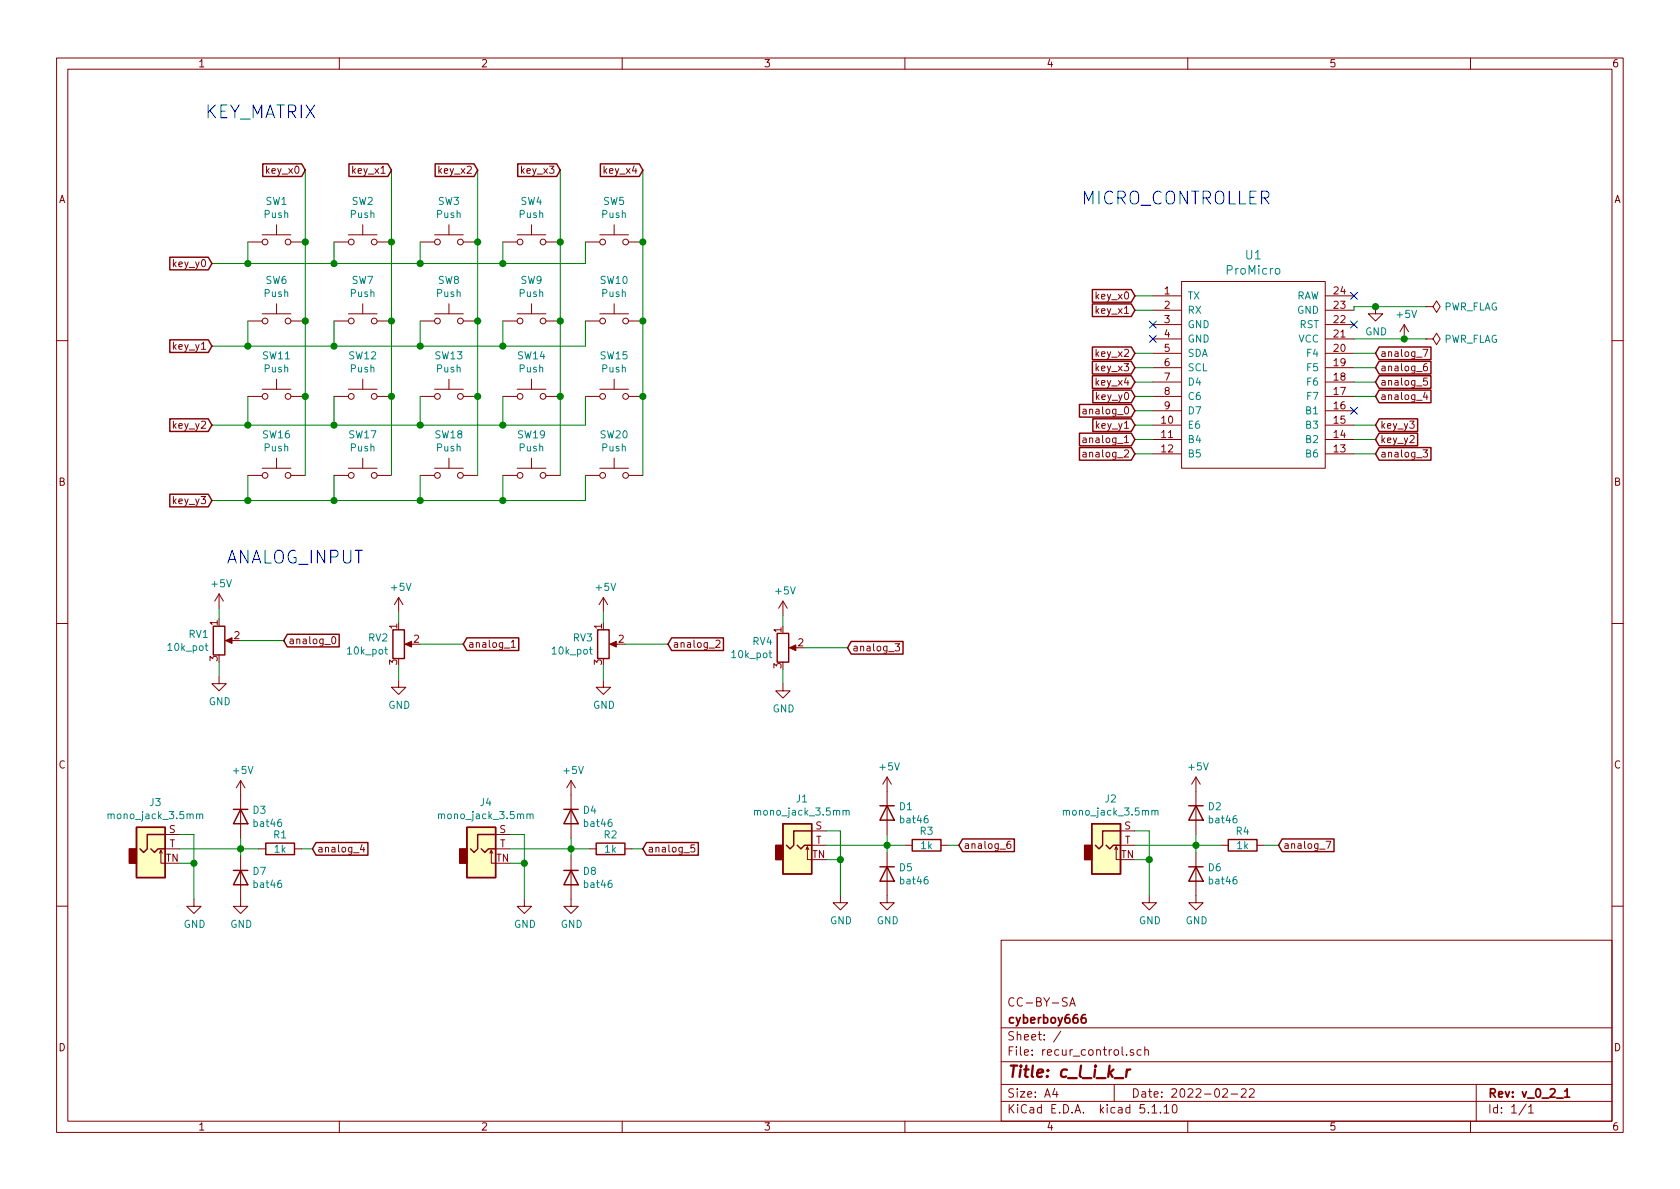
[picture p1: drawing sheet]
<svg xmlns="http://www.w3.org/2000/svg" width="297mm" height="210mm" viewBox="0 0 297 210" stroke-linecap="round" stroke-linejoin="round" font-family="sans-serif">
<g fill="none" stroke="#840000" stroke-width=".18">
<path d="M10 10.3h277v189.9h-277zM12 12.2h273v186.1h-273zM60 10.3v1.9M110 10.3v1.9M160 10.3v1.9M210 10.3v1.9M260 10.3v1.9M48.9 39.7v1.8M64.1 39.7v1.8M79.4 39.7v1.8M94 39.7v1.8M108.6 39.7v1.8"/>
<path d="M43.8 56.8h2.6M43.8 42.8h2.6M46.4 55.5h5M46.4 41.5h5M48.9 53.7v1.8M51.4 56.8h2.6M51.4 42.8h2.6M59.1 56.8h2.5M59.1 42.8h2.5M61.6 55.5h5.1M61.6 41.5h5.1M64.1 53.7v1.8"/>
<path d="M66.7 56.8h2.5M66.7 42.8h2.5M74.3 56.8h2.5M74.3 42.8h2.5M76.8 55.5h5.1M76.8 41.5h5.1M79.4 53.7v1.8M81.9 56.8h2.6M81.9 42.8h2.6M88.9 56.8h2.5M88.9 42.8h2.5M91.4 55.5h5.1"/>
<path d="M91.4 41.5h5.1M94 53.7v1.8M96.5 56.8h2.6M96.5 42.8h2.6M103.5 56.8h2.5M103.5 42.8h2.5M106 55.5h5.1M106 41.5h5.1M108.6 53.7v1.8M111.1 56.8h2.6M111.1 42.8h2.6M203.8 52.3h5.1"/>
<path d="M203.8 54.9h5.1M203.8 59.9h5.1M203.8 57.4h5.1M208.9 49.8h25.4v33h-25.4zM234.3 52.3h5.1M234.3 54.9h5.1M234.3 59.9h5.1M234.3 57.4h5.1M243.2 54.2v1.3h1.3l-1.3 1.3-1.3-1.3h1.3M248.3 57.4l-.8 1.3M248.3 57.4v2.5M248.3 57.4l.7 1.3"/>
<path d="M252.1 59.9h1.3l.6-1 .6 1-.6 1.1-.6-1.1M252.1 59.9h.1M252.1 54.2h1.3l.6-1 .6 1-.6 1-.6-1M252.1 54.2h.1M10 60.2h2M43.8 70.1h2.6M46.4 68.8h5M48.9 67.1v1.7M51.4 70.1h2.6M59.1 70.1h2.5M61.6 68.8h5.1M64.1 67.1v1.7"/>
<path d="M66.7 70.1h2.5M74.3 70.1h2.5M76.8 68.8h5.1M79.4 67.1v1.7M81.9 70.1h2.6M88.9 70.1h2.5M91.4 68.8h5.1M94 67.1v1.7M96.5 70.1h2.6M103.5 70.1h2.5M106 68.8h5.1M108.6 67.1v1.7"/>
<path d="M111.1 70.1h2.6M191.5 72.4h.5v.8M191.5 77.5h.5v.8M192 72.7h-.4l-.2 .2 .1 .2h.5M192 77.7l-.4 .1-.2 .2 .1 .2h.5M203.8 70.1h5.1M203.8 75.2h5.1M203.8 77.7h5.1M203.8 72.6h5.1M203.8 67.6h5.1M203.8 65h5.1M203.8 62.5h5.1"/>
<path d="M234.3 70.1h5.1M234.3 75.2h5.1M234.3 77.7h5.1M234.3 72.6h5.1M234.3 67.6h5.1M234.3 65h5.1M234.3 62.5h5.1M251.6 79.5h.8l-.4 .5 .3 .2v.5l-.1 .1-.6-.1M251.6 61.8h.9l-.6 1.2M252 69.3l-.3 .9h.8M252.3 64.3l-.4 .1a.87 .87 0 0 0 0 1.2l.4-.1v-.6l-.4-.1-.2 .2M252.3 69.8v.9"/>
<path d="M252.3 66.8h-.6v.7l.2-.2 .4 .2v.5l-.1 .1-.5-.1M285 60.2h2M43.8 84.1h2.6M46.4 82.8h5M48.9 81v1.8M51.4 84.1h2.6M59.1 84.1h2.5M61.6 82.8h5.1M64.1 81v1.8M66.7 84.1h2.5M74.3 84.1h2.5M76.8 82.8h5.1"/>
<path d="M79.4 81v1.8M81.9 84.1h2.6M88.9 84.1h2.5M91.4 82.8h5.1M94 81v1.8M96.5 84.1h2.6M103.5 84.1h2.5M106 82.8h5.1M108.6 81v1.8M111.1 84.1h2.6M191.5 80h.5v.8M192 80.3h-.4l-.2 .2 .1 .3h.5"/>
<path d="M203.8 80.3h5.1M234.3 80.3h5.1M10 110.3h2M38.7 119.6v1.3h1.3l-1.3 1.3-1.2-1.3h1.2M38.7 105l-.7 1.3M38.7 105v2.6M38.7 105l.8 1.3M40.3 113.3h1M58.8 112.7l.1-.1a.67 .67 0 0 1 .5 .6 .67 .67 0 0 1-.5 .6l-.1-.1-.2-.3zM70.5 105.7l-.8 1.2M70.5 105.7v2.5M70.5 105.7l.7 1.2"/>
<path d="M72 113.9h1M90.4 113.6l.4-.4v1.3M90.4 114.5h.7M106.7 105.7l-.8 1.2M106.7 105.7v2.5M106.7 105.7l.7 1.2M108.2 113.9h1M126.6 113.3l.5-.1 .2 .4v.2l-.8 .7h.8M138.4 106.3l-.7 1.3M138.4 106.3v2.5M138.4 106.3l.8 1.3M140 114.5h1"/>
<path d="M158.3 113.8h.8l-.5 .5 .4 .1v.6l-.2 .1-.5-.1M285 110.3h2M42.5 138v10.2M42.5 138l-.7 1.3M42.5 138l.8 1.3M70.5 120.3v1.2h1.3l-1.3 1.3-1.3-1.3h1.3M101 138v10.2M101 138l-.8 1.3M101 138l.7 1.3M106.7 120.3v1.2h1.2l-1.2 1.3-1.3-1.3h1.3M138.4 120.9v1.3h1.3l-1.3 1.2-1.2-1.2h1.2M156.8 137.4v10.2"/>
<path d="M156.8 137.4l-.7 1.3M156.8 137.4l.8 1.3M211.5 137.4v10.2M211.5 137.4l-.8 1.3M211.5 137.4l.7 1.3M28.2 150.9l.2-.5v2.2h.8M28.4 150.4l.3 .5M29.2 147.6h2.5M29.2 150.1h2.5M34.3 159v1.3h1.3l-1.3 1.2-1.3-1.2h1.3M42.5 151.4v8.9h1.3l-1.3 1.2-1.2-1.2h1.2M45.7 150.1h1.3"/>
<path d="M52.1 150.1h1.2M64 149.3l-.3 .9h.8M64.3 149.8v.9M86.6 150.9l.3-.5v2.2h.7M86.9 150.4l.2 .5M87.6 147.6h2.6M87.6 150.1h2.6M92.7 159v1.3h1.3l-1.3 1.2-1.3-1.2h1.3M101 151.4v8.9h1.2l-1.2 1.2-1.3-1.2h1.3M104.1 150.1h1.3M110.5 150.1h1.3M122.8 149.4h-.6l-.1 .6 .2-.1 .5 .1v.5l-.2 .2-.5-.2"/>
<path d="M142.5 150.2l.2-.5v2.3h.8M142.7 149.7l.3 .5M143.5 146.9h2.5M143.5 149.5h2.5M148.6 158.4v1.2h1.3l-1.3 1.3-1.3-1.3h1.3M156.8 150.7v8.9h1.3l-1.3 1.3-1.2-1.3h1.2M160 149.5h1.3M166.4 149.5h1.2M178.6 148.8h-.3a.87 .87 0 0 0 0 1.2l.4-.1v-.5l-.4-.2-.3 .3M197.1 150.2l.3-.5v2.3h.7M197.4 149.7l.2 .5M198.1 146.9h2.6"/>
<path d="M198.1 149.5h2.6M203.2 158.4v1.2h1.3l-1.3 1.3-1.3-1.3h1.3M211.5 150.7v8.9h1.2l-1.2 1.3-1.3-1.3h1.3M215.9 149.5h1.3M222.2 149.5h1.3M234.5 148.8h.8l-.5 1.2M10 160.2h2M177 166.3h108v32h-108zM188.7 176.5l-.6-.1-.3 .3 .1 .3 .7 .3 .1 .2-.1 .3a.62 .62 0 0 1-.8 0M189.1 177.9l.5-1.5 .5 1.5M189.3 177.5h.7M285 160.2h2"/>
<path d="M60 198.3v1.9M110 198.3v1.9M160 198.3v1.9M177 194.8h108M177 191.8h108M177 187.8h108M177 181.8h108M186.5 192.5l-.4 1h1M186.8 193v1M187.6 182.3l-1.3 2M197 191.8v3M199.2 186.5v.1"/>
<path d="M200.4 185.7a.37 .37 0 0 0-.6 .1l.1 .2 .5 .2 .1 .1-.2 .3-.5-.1M201.8 185.7l-.5-.1-.3 .3 .1 .6 .2 .1 .5-.1M202.4 185.7h.1a.37 .37 0 0 1 .5 .1v.8M202.4 185.1v1.5M203.7 195.8l.4-.5v1.5M203.7 196.8h.8M205.2 196.7v.1M205.8 195.8l.4-.5v1.5M205.8 196.8h.9M207.5 195.4l.2-.1a.94 .94 0 0 1 0 1.5h-.1a1 1 0 0 1-.1-1.4zM210 198.3v1.9M216.2 192.7l.2-.2h.4l.2 .5-.9 1h.9"/>
<path d="M217.7 193.5h1.1M219.5 192.7l.2-.2h.3l.3 .2v.3v.2l-.9 .8h.9M220.9 192.7l.2-.2h.4l.2 .2 .1 .3-1 1h1M260 198.3v1.9M261 191.8v6.5M269.8 195.2l-1.2 2M270.3 195.8l.4-.5v1.5M270.3 196.8h.8"/>
<circle cx="46.9" cy="42.8" r=".51"/>
<circle cx="46.9" cy="56.8" r=".51"/>
<circle cx="50.9" cy="42.8" r=".51"/>
<circle cx="50.9" cy="56.8" r=".51"/>
<circle cx="62.1" cy="56.8" r=".51"/>
<circle cx="62.1" cy="42.8" r=".51"/>
<circle cx="66.2" cy="56.8" r=".51"/>
<circle cx="66.2" cy="42.8" r=".51"/>
<circle cx="77.3" cy="42.8" r=".51"/>
<circle cx="77.3" cy="56.8" r=".51"/>
<circle cx="81.4" cy="42.8" r=".51"/>
<circle cx="81.4" cy="56.8" r=".51"/>
<circle cx="91.9" cy="56.8" r=".51"/>
<circle cx="91.9" cy="42.8" r=".51"/>
<circle cx="96" cy="56.8" r=".51"/>
<circle cx="96" cy="42.8" r=".51"/>
<circle cx="106.6" cy="56.8" r=".51"/>
<circle cx="106.6" cy="42.8" r=".51"/>
<circle cx="110.6" cy="42.8" r=".51"/>
<circle cx="110.6" cy="56.8" r=".51"/>
<circle cx="46.9" cy="70.1" r=".51"/>
<circle cx="50.9" cy="70.1" r=".51"/>
<circle cx="62.1" cy="70.1" r=".51"/>
<circle cx="66.2" cy="70.1" r=".51"/>
<circle cx="77.3" cy="70.1" r=".51"/>
<circle cx="81.4" cy="70.1" r=".51"/>
<circle cx="91.9" cy="70.1" r=".51"/>
<circle cx="96" cy="70.1" r=".51"/>
<circle cx="106.6" cy="70.1" r=".51"/>
<circle cx="110.6" cy="70.1" r=".51"/>
<circle cx="46.9" cy="84.1" r=".51"/>
<circle cx="50.9" cy="84.1" r=".51"/>
<circle cx="62.1" cy="84.1" r=".51"/>
<circle cx="66.2" cy="84.1" r=".51"/>
<circle cx="77.3" cy="84.1" r=".51"/>
<circle cx="81.4" cy="84.1" r=".51"/>
<circle cx="91.9" cy="84.1" r=".51"/>
<circle cx="96" cy="84.1" r=".51"/>
<circle cx="106.6" cy="84.1" r=".51"/>
<circle cx="110.6" cy="84.1" r=".51"/>
</g>
<path d="M191.9 179.4a.59 .59 0 0 0-.7 .7v.7l.3 .1 .5-.1v-.5l-.1-.2-.4-.1-.3 .3M276.7 193l.4-.5v1.5M276.7 194h.8" fill="none" stroke="#840000" stroke-width=".3"/>
<path d="M199.3 189.1l-.2 1.3M199.8 189.1a.55 .55 0 0 0-.6 .4" fill="none" stroke="#840000" stroke-width=".41"/>
<g fill="none" stroke="#840000" stroke-width=".25">
<path d="M46.5 29h6.8l.7 1.1-.7 1.1h-6.8zM61.7 29h6.9l.6 1.1-.6 1.1h-6.9zM76.9 29h6.9l.7 1.1-.7 1.1h-6.9zM91.5 29h6.9l.7 1.1-.7 1.1h-6.9zM106.1 29h6.9l.7 1.1-.7 1.1h-6.9zM30 45.5h6.8l.7 1.1-.7 1.1h-6.8zM193.1 51.2h6.9l.7 1.1-.7 1.1h-6.9zM193.1 53.7h6.9l.7 1.2-.7 1.1h-6.9zM30 60.1h6.8l.7 1.1-.7 1.1h-6.8zM30 74.1h6.8l.7 1.1-.7 1.1h-6.8zM190.9 71.5h9.1l.7 1.1-.7 1.2h-9.1zM190.9 76.6h9.1l.7 1.1-.7 1.1h-9.1z"/>
<path d="M190.9 79.1h9.1l.7 1.2-.7 1.1h-9.1zM193.1 66.4h6.9l.7 1.2-.7 1.1h-6.9zM193.1 63.9h6.9l.7 1.1-.7 1.1h-6.9zM193.1 61.4h6.9l.7 1.1-.7 1.1h-6.9zM193.2 74.1h6.8l.7 1.1-.7 1.1h-6.8zM193.2 69h6.8l.7 1.1-.7 1.1h-6.8zM243.8 79.1h9.2v2.3h-9.2l-.6-1.1zM243.8 69h9.2v2.2h-9.2l-.6-1.1zM243.8 74.1h6.8v2.2h-6.8l-.6-1.1zM243.8 76.6h6.8v2.2h-6.8l-.6-1.1zM243.8 63.9h9.2v2.2h-9.2l-.6-1.1zM243.8 66.4h9.2v2.3h-9.2l-.6-1.1z"/>
<path d="M243.8 61.4h9.2v2.2h-9.2l-.6-1.1zM30 87.4h6.8l.7 1.1-.7 1.1h-6.8zM37.7 110.7h2.1v5.1h-2.1zM50.8 112.2h9.2v2.2h-9.2l-.6-1.1zM69.5 111.4h2v5.1h-2zM82.5 112.8h9.2v2.2h-9.2l-.6-1.1zM105.7 111.4h2v5.1h-2zM118.7 112.8h9.2v2.2h-9.2l-.6-1.1zM137.4 112h2v5.1h-2zM150.5 113.4h9.2v2.3h-9.2l-.6-1.2zM24.1 146.3h5.1v8.9h-5.1zM26.7 150.1l.6 .6 .6-.6h1.3"/>
<path d="M29.2 147.6h-3.2v2.5l-.6 .6-.6-.6M41.3 153.9h2.5M41.3 143.1h2.5M42.5 153.9l1.3 2.6h-2.5zM42.5 143.1l1.3 2.6h-2.5zM47 149.1h5.1v2h-5.1zM55.9 149h9.1v2.2h-9.1l-.7-1.1zM82.5 146.3h5.1v8.9h-5.1zM85.1 150.1l.6 .6 .7-.6h1.2M87.6 147.6h-3.1v2.5l-.7 .6-.6-.6M99.7 153.9h2.5M99.7 143.1h2.5"/>
<path d="M101 153.9l1.2 2.6h-2.5zM101 143.1l1.2 2.6h-2.5zM105.4 149.1h5.1v2h-5.1zM114.3 149h9.2v2.2h-9.2l-.6-1.1zM138.4 145.7h5.1v8.9h-5.1zM141 149.5l.6 .6 .6-.6h1.3M143.5 146.9h-3.2v2.6l-.6 .6-.6-.6M155.6 153.3h2.5M155.6 142.5h2.5M156.8 153.3l1.3 2.5h-2.5zM156.8 142.5l1.3 2.5h-2.5zM161.3 148.5h5.1v2h-5.1z"/>
<path d="M170.2 148.4h9.1v2.2h-9.1l-.7-1.1zM193 145.7h5.1v8.9h-5.1zM195.6 149.5l.6 .6 .6-.6h1.3M198.1 146.9h-3.2v2.6l-.6 .6-.6-.6M210.2 153.3h2.5M210.2 142.5h2.5M211.5 142.5l1.2 2.5h-2.5zM211.5 153.3l1.2 2.5h-2.5zM217.2 148.5h5v2h-5zM226.7 148.4h9.2v2.2h-9.2l-.6-1.1z"/>
</g>
<g fill="#ffffc2" stroke="#ffffc2" stroke-width=".18">
<path d="M138.4 145.7h5.1v8.9h-5.1z"/>
<path d="M82.5 146.3h5.1v8.9h-5.1z"/>
<path d="M193 145.7h5.1v8.9h-5.1z"/>
<path d="M24.1 146.3h5.1v8.9h-5.1z"/>
</g>
<g fill="#840000" stroke="#840000" stroke-width=".25">
<path d="M137.2 149.5h1.2v2.5h-1.2z"/>
<path d="M81.3 150.1h1.2v2.5h-1.2z"/>
<path d="M191.8 149.5h1.2v2.5h-1.2z"/>
<path d="M22.9 150.1h1.2v2.5h-1.2z"/>
</g>
<g fill="none" stroke="#008484" stroke-width=".18">
<path d="M225.6 47.6l.2-.1 .4 .1 .1 .6-.2 .2-.3 .1-.2-.2zM36.3 114.2h.5M36.4 113.8v1.1l.4 .1M68 114.8h.5M68.2 114.4v1.1l.3 .2M104.2 114.8h.5M104.4 114.4v1.1l.3 .2M136 115.5h.4M136.1 115v1.1l.3 .2M34.7 144.1l.3-.2 .2 .1 .1 .8M35.3 144.1l.2-.2 .3 .1v.8M93.2 144.1l.2-.2 .2 .1 .1 .8"/>
<path d="M93.7 144.1l.2-.2 .3 .1 .1 .8M149 143.4l.3-.1 .2 .1 .1 .7M149.6 143.5l.2-.2 .3 .1v.7M203.7 143.4l.2-.1 .2 .1 .1 .7M204.2 143.5l.2-.2 .3 .1v.7"/>
</g>
<g fill="#840000" stroke="#840000" stroke-width=".18">
<path d="M139.6 114.5l1.1-.5v1.1z"/>
<path d="M71.6 113.9l1.2-.5v1z"/>
<path d="M107.8 113.9l1.2-.5v1z"/>
<path d="M39.9 113.3l1.1-.5v1z"/>
</g>
<g fill="none" stroke="#008400" stroke-width=".18">
<path d="M54 30.1v54M69.2 30.1v54M84.5 30.1v54M99.1 30.1v54M113.7 30.1v54M43.8 42.8v3.8M43.8 56.8v4.4M59.1 42.8v3.8M59.1 56.8v4.4M74.3 42.8v3.8M74.3 56.8v4.4M88.9 42.8v3.8"/>
<path d="M88.9 56.8v4.4M103.5 42.8v3.8h-66M103.5 56.8v4.4h-66M200.7 52.3h3.1M200.7 54.9h3.1M239.4 59.9h12.7M252.1 54.2h-12.7v.7M43.8 70.1v5.1M59.1 70.1v5.1M74.3 70.1v5.1M88.9 70.1v5.1M103.5 70.1v5.1h-66"/>
<path d="M200.7 65h3.1M200.7 62.5h3.1M200.7 67.6h3.1M200.7 70.1h3.1M200.7 77.7h3.1M200.7 72.6h3.1M200.7 75.2h3.1M239.4 65h3.8M239.4 62.5h3.8M239.4 67.6h3.8M239.4 70.1h3.8M239.4 77.7h3.8"/>
<path d="M239.4 75.2h3.8M43.8 84.1v4.4M59.1 84.1v4.4M74.3 84.1v4.4M88.9 84.1v4.4M103.5 84.1v4.4h-66M200.7 80.3h3.1M239.4 80.3h3.8M38.7 107.6v1.9M38.7 117.1v2.5M42.5 113.3h7.7M70.5 108.2v1.9"/>
<path d="M70.5 117.7v2.6M74.3 113.9h7.6M106.7 108.2v1.9M106.7 117.7v2.6M110.5 113.9h7.6M138.4 108.8v1.9M138.4 118.4v2.5M142.2 114.5h7.7M31.7 152.6h2.6M31.7 147.6h2.6v11.4M31.7 150.1h14M42.5 148.2v3.2"/>
<path d="M53.3 150.1h1.9M90.2 152.6h2.5M90.2 147.6h2.5v11.4M90.2 150.1h13.9M101 148.2v3.2M111.8 150.1h1.9M146 149.5h14M146 146.9h2.6v11.5M146 152h2.6M156.8 147.6v3.1M167.6 149.5h1.9M200.7 149.5h15.2"/>
<path d="M200.7 146.9h2.5v11.5M200.7 152h2.5M211.5 147.6v3.1M223.5 149.5h2.6"/>
</g>
<g fill="#008400" stroke="#008400" stroke-width=".25">
<circle cx="69.2" cy="42.8" r=".51"/>
<circle cx="59.1" cy="61.2" r=".51"/>
<circle cx="69.2" cy="56.8" r=".51"/>
<circle cx="43.8" cy="46.6" r=".51"/>
<circle cx="69.2" cy="70.1" r=".51"/>
<circle cx="34.3" cy="152.6" r=".51"/>
<circle cx="42.5" cy="150.1" r=".51"/>
<circle cx="84.5" cy="42.8" r=".51"/>
<circle cx="203.2" cy="152" r=".51"/>
<circle cx="248.3" cy="59.9" r=".51"/>
<circle cx="84.5" cy="56.8" r=".51"/>
<circle cx="243.2" cy="54.2" r=".51"/>
<circle cx="84.5" cy="70.1" r=".51"/>
<circle cx="99.1" cy="42.8" r=".51"/>
<circle cx="99.1" cy="56.8" r=".51"/>
<circle cx="99.1" cy="70.1" r=".51"/>
<circle cx="113.7" cy="42.8" r=".51"/>
<circle cx="113.7" cy="56.8" r=".51"/>
<circle cx="113.7" cy="70.1" r=".51"/>
<circle cx="88.9" cy="88.5" r=".51"/>
<circle cx="211.5" cy="149.5" r=".51"/>
<circle cx="43.8" cy="75.2" r=".51"/>
<circle cx="59.1" cy="75.2" r=".51"/>
<circle cx="43.8" cy="61.2" r=".51"/>
<circle cx="74.3" cy="75.2" r=".51"/>
<circle cx="88.9" cy="75.2" r=".51"/>
<circle cx="148.6" cy="152" r=".51"/>
<circle cx="156.8" cy="149.5" r=".51"/>
<circle cx="43.8" cy="88.5" r=".51"/>
<circle cx="74.3" cy="61.2" r=".51"/>
<circle cx="88.9" cy="46.6" r=".51"/>
<circle cx="59.1" cy="88.5" r=".51"/>
<circle cx="74.3" cy="88.5" r=".51"/>
<circle cx="74.3" cy="46.6" r=".51"/>
<circle cx="92.7" cy="152.6" r=".51"/>
<circle cx="54" cy="42.8" r=".51"/>
<circle cx="101" cy="150.1" r=".51"/>
<circle cx="88.9" cy="61.2" r=".51"/>
<circle cx="54" cy="56.8" r=".51"/>
<circle cx="54" cy="70.1" r=".51"/>
<circle cx="59.1" cy="46.6" r=".51"/>
</g>
<path d="M203.2 59.3l1.2 1.2M203.2 56.8l1.2 1.2M204.4 59.3l-1.2 1.2M204.4 56.8l-1.2 1.2M238.8 56.8l1.2 1.2M238.8 51.7l1.2 1.2M240 56.8l-1.2 1.2M240 51.7l-1.2 1.2M238.8 72l1.2 1.2M240 72l-1.2 1.2" fill="none" stroke="#000084" stroke-width=".18"/>
<g font-size="3.1" fill="#0000c2">
<text x="36.2" y="20.9">KEY_MATRIX</text>
<text x="191.1" y="36.2">MICRO_CONTROLLER</text>
<text x="40" y="99.7">ANALOG_INPUT</text>
</g>
<text font-size="2.8" fill="#840000" x="178" y="190.5">Title: c_l_i_k_r</text>
<g font-size="2.1" fill="#008484">
<text x="220.3" y="45.9">U1</text>
<text x="217" y="48.6">ProMicro</text>
</g>
<g font-size="2.1" fill="#840000">
<text x="178" y="178">CC-BY-SA</text>
<text x="178" y="184">Sheet: /</text>
<text x="178" y="181">cyberboy666</text>
<text x="178" y="186.7">File: recur_control.sch</text>
<text x="178" y="196.9">KiCad E.D.A. kicad 5.1.10</text>
<text x="178" y="194.1">Size: A4</text>
<text x="200" y="194.1">Date: 2022-02-22</text>
<text x="263" y="194.1">Rev: v_0_2_1</text>
<text x="263" y="196.9">Id: 1/1</text>
</g>
<g font-size="1.8" fill="#840000">
<text x="35" y="11.9">1</text>
<text x="85" y="11.9">2</text>
<text x="135" y="11.9">3</text>
<text x="185" y="11.9">4</text>
<text x="235" y="11.9">5</text>
<text x="285" y="11.9">6</text>
<text x="10.4" y="35.9">A</text>
<text x="47.3" y="30.7">key_x0</text>
<text x="62.5" y="30.7">key_x1</text>
<text x="77.8" y="30.7">key_x2</text>
<text x="92.4" y="30.7">key_x3</text>
<text x="107" y="30.7">key_x4</text>
<text x="285.4" y="35.9">A</text>
<text x="30.8" y="47.2">key_y0</text>
<text x="194" y="53">key_x0</text>
<text x="205.9" y="52.1">1</text>
<text x="235.9" y="52.1">24</text>
<text x="194" y="55.5">key_x1</text>
<text x="205.9" y="54.6">2</text>
<text x="205.9" y="57.1">3</text>
<text x="205.9" y="59.7">4</text>
<text x="235.9" y="59.7">21</text>
<text x="235.9" y="57.1">22</text>
<text x="235.9" y="54.6">23</text>
<text x="30.8" y="61.8">key_y1</text>
<text x="194" y="65.7">key_x3</text>
<text x="194" y="63.1">key_x2</text>
<text x="205.9" y="62.2">5</text>
<text x="205.9" y="64.8">6</text>
<text x="235.9" y="64.8">19</text>
<text x="235.9" y="62.2">20</text>
<text x="244" y="65.7">analog_6</text>
<text x="244" y="63.1">analog_7</text>
<text x="194" y="70.7">key_y0</text>
<text x="194" y="68.2">key_x4</text>
<text x="205.9" y="67.3">7</text>
<text x="205.9" y="69.8">8</text>
<text x="235.9" y="69.8">17</text>
<text x="235.9" y="67.3">18</text>
<text x="244" y="70.7">analog_4</text>
<text x="244" y="68.2">analog_5</text>
<text x="30.8" y="75.8">key_y2</text>
<text x="192.2" y="73.3">analog_0</text>
<text x="194" y="75.8">key_y1</text>
<text x="205.4" y="74.9">10</text>
<text x="205.4" y="77.5">11</text>
<text x="205.9" y="72.4">9</text>
<text x="235.9" y="77.5">14</text>
<text x="235.9" y="74.9">15</text>
<text x="235.9" y="72.4">16</text>
<text x="244" y="75.8">key_y3</text>
<text x="192.2" y="78.4">analog_1</text>
<text x="192.2" y="80.9">analog_2</text>
<text x="205.4" y="80">12</text>
<text x="235.9" y="80">13</text>
<text x="244" y="80.9">analog_3</text>
<text x="244" y="78.4">key_y2</text>
<text x="10.4" y="85.9">B</text>
<text x="30.8" y="89.1">key_y3</text>
<text x="285.4" y="85.9">B</text>
<text x="38.5" y="110.6" transform="rotate(-90 38.5 110.6)">1</text>
<text x="41.4" y="113">2</text>
<text x="51" y="113.9">analog_0</text>
<text x="70.2" y="111.2" transform="rotate(-90 70.2 111.2)">1</text>
<text x="73.2" y="113.7">2</text>
<text x="106.4" y="111.2" transform="rotate(-90 106.4 111.2)">1</text>
<text x="109.4" y="113.7">2</text>
<text x="138.2" y="111.9" transform="rotate(-90 138.2 111.9)">1</text>
<text x="38.5" y="116.9" transform="rotate(-90 38.5 116.9)">3</text>
<text x="70.2" y="117.6" transform="rotate(-90 70.2 117.6)">3</text>
<text x="82.7" y="114.5">analog_1</text>
<text x="106.4" y="117.6" transform="rotate(-90 106.4 117.6)">3</text>
<text x="118.9" y="114.5">analog_2</text>
<text x="138.2" y="118.2" transform="rotate(-90 138.2 118.2)">3</text>
<text x="141.1" y="114.3">2</text>
<text x="150.6" y="115.2">analog_3</text>
<text x="10.4" y="135.9">C</text>
<text x="285.4" y="135.9">C</text>
<text x="29.9" y="147.3">S</text>
<text x="29.9" y="149.9">T</text>
<text x="88.3" y="147.3">S</text>
<text x="88.4" y="149.9">T</text>
<text x="144.2" y="146.7">S</text>
<text x="144.2" y="149.2">T</text>
<text x="198.8" y="146.7">S</text>
<text x="198.9" y="149.2">T</text>
<text x="29.3" y="152.4">TN</text>
<text x="56" y="150.7">analog_4</text>
<text x="87.7" y="152.4">TN</text>
<text x="114.5" y="150.7">analog_5</text>
<text x="143.6" y="151.8">TN</text>
<text x="170.3" y="150.1">analog_6</text>
<text x="198.2" y="151.8">TN</text>
<text x="226.8" y="150.1">analog_7</text>
<text x="10.4" y="185.9">D</text>
<text x="285.4" y="185.9">D</text>
<text x="35" y="199.9">1</text>
<text x="85" y="199.9">2</text>
<text x="135" y="199.9">3</text>
<text x="185" y="199.9">4</text>
<text x="235" y="199.9">5</text>
<text x="285" y="199.9">6</text>
</g>
<g font-size="1.8" fill="#008484">
<text x="46.7" y="38.6">Push</text>
<text x="47" y="36.2">SW1</text>
<text x="62" y="38.6">Push</text>
<text x="62.2" y="36.2">SW2</text>
<text x="77.2" y="38.6">Push</text>
<text x="77.5" y="36.2">SW3</text>
<text x="91.8" y="38.6">Push</text>
<text x="92.1" y="36.2">SW4</text>
<text x="106.4" y="38.6">Push</text>
<text x="106.7" y="36.2">SW5</text>
<text x="46.7" y="52.5">Push</text>
<text x="47" y="50.2">SW6</text>
<text x="62" y="52.5">Push</text>
<text x="62.2" y="50.2">SW7</text>
<text x="77.2" y="52.5">Push</text>
<text x="77.5" y="50.2">SW8</text>
<text x="91.8" y="52.5">Push</text>
<text x="92.1" y="50.2">SW9</text>
<text x="106.2" y="50.2">SW10</text>
<text x="106.4" y="52.5">Push</text>
<text x="209.9" y="53">TX</text>
<text x="229.1" y="53">RAW</text>
<text x="209.9" y="55.5">RX</text>
<text x="209.9" y="58">GND</text>
<text x="229.4" y="55.5">GND</text>
<text x="229.8" y="58">RST</text>
<text x="241.4" y="59.3">GND</text>
<text x="247.1" y="56.2">+5V</text>
<text x="255.2" y="54.9">PWR_FLAG</text>
<text x="46.5" y="63.5">SW11</text>
<text x="46.7" y="65.9">Push</text>
<text x="61.7" y="63.5">SW12</text>
<text x="62" y="65.9">Push</text>
<text x="77" y="63.5">SW13</text>
<text x="77.2" y="65.9">Push</text>
<text x="91.6" y="63.5">SW14</text>
<text x="91.8" y="65.9">Push</text>
<text x="106.2" y="63.5">SW15</text>
<text x="106.4" y="65.9">Push</text>
<text x="209.9" y="60.6">GND</text>
<text x="209.9" y="63.1">SDA</text>
<text x="209.9" y="65.7">SCL</text>
<text x="229.6" y="60.6">VCC</text>
<text x="231.2" y="65.7">F5</text>
<text x="231.2" y="63.1">F4</text>
<text x="255.2" y="60.6">PWR_FLAG</text>
<text x="209.9" y="68.2">D4</text>
<text x="209.9" y="70.7">C6</text>
<text x="231.2" y="70.7">F7</text>
<text x="231.2" y="68.2">F6</text>
<text x="46.5" y="77.5">SW16</text>
<text x="61.7" y="77.5">SW17</text>
<text x="77" y="77.5">SW18</text>
<text x="91.6" y="77.5">SW19</text>
<text x="106.2" y="77.5">SW20</text>
<text x="209.9" y="75.8">E6</text>
<text x="209.9" y="73.3">D7</text>
<text x="231" y="75.8">B3</text>
<text x="231" y="73.3">B1</text>
<text x="46.7" y="79.8">Push</text>
<text x="62" y="79.8">Push</text>
<text x="77.2" y="79.8">Push</text>
<text x="91.8" y="79.8">Push</text>
<text x="106.4" y="79.8">Push</text>
<text x="209.9" y="78.4">B4</text>
<text x="209.9" y="80.9">B5</text>
<text x="231" y="80.9">B6</text>
<text x="231" y="78.4">B2</text>
<text x="37.5" y="103.9">+5V</text>
<text x="69.3" y="104.5">+5V</text>
<text x="105.5" y="104.5">+5V</text>
<text x="137.2" y="105.1">+5V</text>
<text x="33.4" y="112.8">RV1</text>
<text x="65.2" y="113.4">RV2</text>
<text x="101.4" y="113.4">RV3</text>
<text x="29.8" y="115.1">10k_pot</text>
<text x="61.6" y="115.7">10k_pot</text>
<text x="97.8" y="115.7">10k_pot</text>
<text x="129.5" y="116.4">10k_pot</text>
<text x="133.1" y="114.1">RV4</text>
<text x="36.9" y="124.7">GND</text>
<text x="68.7" y="125.3">GND</text>
<text x="104.9" y="125.3">GND</text>
<text x="136.6" y="126">GND</text>
<text x="41.3" y="136.9">+5V</text>
<text x="99.7" y="136.9">+5V</text>
<text x="155.6" y="136.2">+5V</text>
<text x="210.2" y="136.2">+5V</text>
<text x="26.5" y="142.5">J3</text>
<text x="44.8" y="143.9">D3</text>
<text x="84.9" y="142.5">J4</text>
<text x="103.2" y="143.9">D4</text>
<text x="140.8" y="141.9">J1</text>
<text x="159.1" y="143.3">D1</text>
<text x="195.4" y="141.9">J2</text>
<text x="213.7" y="143.3">D2</text>
<text x="19.6" y="144.9">mono_jack_3.5mm</text>
<text x="45" y="146.2">bat46</text>
<text x="48.4" y="148.3">R1</text>
<text x="78" y="144.9">mono_jack_3.5mm</text>
<text x="103.5" y="146.2">bat46</text>
<text x="106.8" y="148.3">R2</text>
<text x="133.9" y="144.2">mono_jack_3.5mm</text>
<text x="159.3" y="145.6">bat46</text>
<text x="162.7" y="147.6">R3</text>
<text x="188.5" y="144.2">mono_jack_3.5mm</text>
<text x="213.9" y="145.6">bat46</text>
<text x="218.6" y="147.6">R4</text>
<text x="44.8" y="154.7">D7</text>
<text x="48.6" y="150.8">1k</text>
<text x="103.2" y="154.7">D8</text>
<text x="107" y="150.8">1k</text>
<text x="159.1" y="154.1">D5</text>
<text x="162.9" y="150.2">1k</text>
<text x="213.7" y="154.1">D6</text>
<text x="218.7" y="150.2">1k</text>
<text x="45" y="157">bat46</text>
<text x="103.5" y="157">bat46</text>
<text x="159.3" y="156.4">bat46</text>
<text x="213.9" y="156.4">bat46</text>
<text x="32.5" y="164.1">GND</text>
<text x="40.7" y="164.1">GND</text>
<text x="90.9" y="164.1">GND</text>
<text x="99.1" y="164.1">GND</text>
<text x="146.8" y="163.4">GND</text>
<text x="155" y="163.4">GND</text>
<text x="201.4" y="163.4">GND</text>
<text x="209.6" y="163.4">GND</text>
</g>
</svg>
